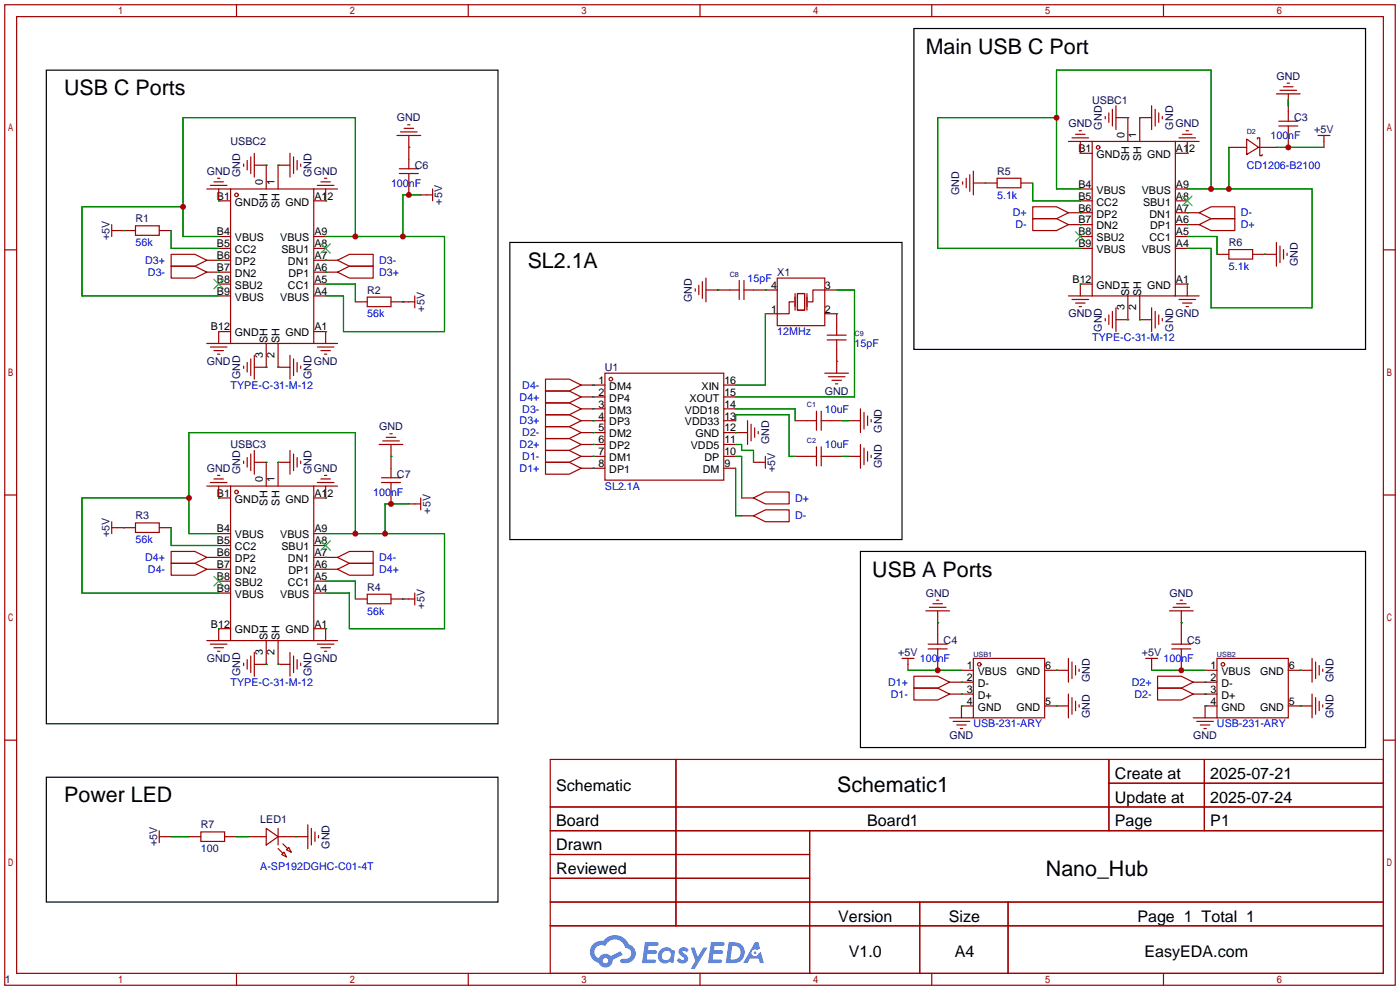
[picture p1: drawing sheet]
<svg xmlns="http://www.w3.org/2000/svg" width="299mm" height="212mm" viewBox="0 0 299 212" stroke-linecap="round" stroke-linejoin="round" font-family="sans-serif">
<g fill="none" stroke="#a10000" stroke-width=".25">
<path d="M1 1h297.2v209.6h-297.2zM3.6 3.6h292.1v204.4h-292.1zM50.5 1v2.6M100.1 1v2.6M149.6 1v2.6M199.1 1v2.6M248.7 1v2.6M1 53.4h2.6M295.7 53.4h2.5M1 105.8h2.6M295.7 105.8h2.5M1 158.2h2.6"/>
<path d="M295.7 158.2h2.5M117.6 162.3h178.1v45.7h-178.1zM117.6 172.5h178.1M117.6 177.5h178.1M144.5 162.3v35.6M173 177.5v30.5M237 162.3v15.2M237 167.4h58.7M257.4 162.3v15.2M117.6 182.6h55.4M117.6 192.8h178.1M117.6 187.7h55.4"/>
<path d="M117.6 197.9h178.1M196.6 192.8v15.2M215.4 192.8v15.2M50.5 208v2.6M100.1 208v2.6M149.6 208v2.6M199.1 208v2.6M248.7 208v2.6"/>
</g>
<g fill="#5487ff">
<path d="M145.3 202.7a1.3 1.3 0 0 1 1.9 .3l-.4 .6a.54 .54 0 0 0-.9-.2l.1 .2a1.34 1.34 0 0 1 .9 1.8 1.47 1.47 0 0 1-2.3-.1l.5-.6 .8 .5a.31 .31 0 0 0 .4-.3 .31 .31 0 0 0-.3-.4 1.12 1.12 0 0 1-.7-1.8z"/>
<path d="M147.6 202.5h.9l.6 2 1.2-2h.9l-2.7 4.6h-.9l1-1.7z"/>
<path d="M137.8 201.4h1.7a1.31 1.31 0 0 1 1.2 .2 .4 .4 0 0 1-.3 .5l-1.8 .1-.1 .9h1.6a.4 .4 0 0 1 .4 .4 .4 .4 0 0 1-.5 .4h-1.6l-.2 1.2h1.4a.46 .46 0 0 1 .5 0 .46 .46 0 0 1 .1 .5l-.4 .2h-2.6z"/>
<path d="M151.9 201.4h1.7a1.32 1.32 0 0 1 1.2 .2 .39 .39 0 0 1-.3 .5l-1.8 .1-.1 .9h1.6a.4 .4 0 0 1 .4 .4 .4 .4 0 0 1-.4 .4h-1.7l-.2 1.2h1.4a.46 .46 0 0 1 .5 0 .46 .46 0 0 1 .1 .5l-.4 .2h-2.6z"/>
<path d="M161.3 201.4h.8l.3 1.3-.6 .4a.75 .75 0 0 0-1.1 .3 .75 .75 0 0 0 .5 1 .75 .75 0 0 0 .9-.7l.5-.2 .6 2.3h-.8l-.3-.9h-1.8l-.5 .9h-1z"/>
<path d="M155.7 201.4l-.6 4.4h1.5a2.27 2.27 0 0 0 2.6-2.2 2.27 2.27 0 0 0-2.7-2.2zM156.5 202.1a1.5 1.5 0 0 1 1.8 1.6 1.5 1.5 0 0 1-1.9 1.4h-.3z"/>
<path d="M141.2 203a1.6 1.6 0 0 0-.3 2.3 1.6 1.6 0 0 0 2.3 .2l.7 .3 .3-2.4-.1-.3-.5-.1a1.58 1.58 0 0 0-2.4 0zM141.8 203.5a.98 .98 0 0 1 1.6 .4 .98 .98 0 0 1-1.1 1.3 .94 .94 0 0 1-.9-.7 .94 .94 0 0 1 .4-1z"/>
<path d="M126.8 201.8a2.37 2.37 0 0 0 1.1 4 1.54 1.54 0 0 0 1.8 1 1.54 1.54 0 0 0 1.2-1.6l2.2-1.1-.5-.8-2 1a1.57 1.57 0 0 0-2.7 .5 1.5 1.5 0 0 1-.7-2.1 1.5 1.5 0 0 1 2.2-.5 2.23 2.23 0 0 1 2.3-1.4 2.23 2.23 0 0 1 2 1.8 1.16 1.16 0 0 1 1.2 1.1 1.16 1.16 0 0 1-1.1 1.2h-.7a.47 .47 0 0 0-.5 .4 .47 .47 0 0 0 .4 .5 2.17 2.17 0 0 0 2.5-.9 2.17 2.17 0 0 0-.3-2.7l-.8-.4a3.2 3.2 0 0 0-5.5-.7l-1.1 .1zM128.8 205.3a.6 .6 0 0 1 1.2 0 .6 .6 0 0 1-1.2 0z"/>
<circle cx="161.4" cy="203.6" r=".28"/>
</g>
<g fill="none" stroke="#a10000" stroke-width=".25">
<path d="M273.6 19.3h3.5M274.3 18.5h2.1M275.1 17.8h.5M45 39.6h3.5M45.7 38.9h2.1M46.5 38.1h.5M52.1 35.1v.5M52.8 34.3v2M53.6 33.5v3.6M54.4 35.3h2.5v5.1M54.4 32.8v5M62 35.3h-2.6v5.1"/>
<path d="M62 32.8v5M62.7 33.5v3.6M63.5 34.3v2M64.3 35.1v.5M67.8 39.6h3.6M68.6 38.9h2M69.3 38.1h.5M84.8 29h5.1M85.3 37.1h4.1M85.3 36.1h4.1M85.6 28.2h3.6M86.4 27.4h2"/>
<path d="M87.1 26.7h.5M87.4 29v7.1M87.4 37.1v4.6M205.7 38.9v.5M206.5 38.1v2M207.3 37.3v3.6M208 39.1h5.1M208 36.6v5.1M213.1 38.1h5.1v2h-5.1zM218.2 39.1h2.5M228.3 30.2h5.1M229.1 29.5h3.6"/>
<path d="M229.9 28.7h2M230.6 27.9h.5M230.9 30.2v2.6h2.5M233.4 30.2h17.8v33h-17.8zM236.2 24.9v.5M237 24.1v2.1M237.7 23.4v3.5M238.5 25.1h2.5v5.1M238.5 22.6v5.1M246.1 25.1h-2.5v5.1M246.1 22.6v5.1M246.9 23.4v3.5"/>
<path d="M247.6 24.1v2.1M248.4 24.9v.5M251.2 30.2h5.1M252 29.5h3.5M252.7 28.7h2.1M253.5 27.9h.5M253.7 30.2v2.6h-2.5M262.6 31.5h3.8M266.4 29.7l2.6 1.8-2.6 1.5zM268.7 29.7v-.2h.5v3.8h.5v-.3M269 31.5h3.8M272.8 20.1h5.1"/>
<path d="M273.3 26.9h4.1M273.3 25.9h4.1M275.3 20.1v5.8M275.3 26.9v4.6M281.7 29h2.5M283 29v2.5M23.9 49.3h5.1M23.9 48v2.5M29 48.3h5v2h-5zM34 49.3h2.6M36.6 54.4h5.1l2.5 1.2-2.5 1.3h-5.1zM36.6 56.9h5.1l2.5 1.3-2.5 1.2h-5.1z"/>
<path d="M44.2 40.4h5.1M44.2 55.6h5.1M44.2 58.2h5.1M46.7 40.4v2.5h2.6M46.7 50.5h2.6M46.7 53.1h2.6M49.3 40.4h17.8v33h-17.8zM67.1 40.4h5M67.1 50.5h2.5M67.1 53.1h2.5M67.1 55.6h5M67.1 58.2h5"/>
<path d="M69.6 40.4v2.5h-2.5M72.1 58.2l2.6-1.3h5.1v2.5h-5.1zM72.1 55.6l2.6-1.2h5.1v2.5h-5.1zM89.9 41.7h2.6M92.5 40.4v2.5M150.9 59.4v5.1M158 59.9v4.1M159 59.9v4.1M166.1 59.4h10.2v10.2h-10.2zM220.7 44.2h5.1l2.5 1.3-2.5 1.2h-5.1zM220.7 46.7h5.1l2.5 1.3-2.5 1.3h-5.1zM228.3 45.5h5.1"/>
<path d="M228.3 48h5.1M230.9 40.4h2.5M230.9 42.9h2.5M230.9 50.5h2.5M230.9 53.1h2.5M251.2 40.4h2.5M251.2 42.9h2.5M251.2 45.5h5.1M251.2 48h5.1M251.2 50.5h2.5M251.2 53.1h2.5M256.3 48l2.5-1.3h5.1v2.6h-5.1z"/>
<path d="M256.3 45.5l2.5-1.3h5.1v2.5h-5.1zM260.1 54.4h2.5M262.6 53.3h5.1v2.1h-5.1zM267.7 54.4h5.1M272.8 51.8v5.1M273.6 52.6v3.5M274.3 53.3v2.1M275.1 54.1v.5M44.2 73.4h5.1M45 74.2h3.5M45.7 74.9h2.1M46.5 75.7h.5"/>
<path d="M46.7 60.7h2.6M46.7 63.2h2.6M49.3 70.9h-2.6v2.5M52.1 78.2v.5M52.8 77.5v2M53.6 76.7v3.6M54.4 75.9v5.1M56.9 73.4v5.1h-2.5M59.4 73.4v5.1h2.6M62 75.9v5.1M62.7 76.7v3.6M63.5 77.5v2"/>
<path d="M64.3 78.2v.5M67.1 60.7h2.5M67.1 63.2h2.5M67.1 70.9h2.5v2.5M67.1 73.4h5M67.8 74.2h3.6M68.6 74.9h2M69.3 75.7h.5M75.9 64.5h2.6M78.5 63.5h5.1v2h-5.1zM83.6 64.5h5M88.6 63.2v2.6"/>
<path d="M129.3 79.8h25.4v22.8h-25.4zM148.6 61.7v.5M149.4 61v2M150.1 60.2v3.6M150.9 62h7.1M159 62h7.1M169.7 64.5h-1v2.6h-5.1M169.9 62.7v3.6M170.4 62.7h1.6v3.6h-1.6zM172.5 62.7v3.6M176.3 67.1h2.5v4.5M176.3 79.8h5.1"/>
<path d="M176.8 72.6h4M176.8 71.6h4M178.8 62h-5.1v2.5h-1M178.8 72.6v7.2M228.3 63.2h5.1M229.1 64h3.6M229.9 64.8h2M230.6 65.5h.5M233.4 60.7h-2.5v2.5M236.2 68.1v.5M237 67.3v2M237.7 66.5v3.6"/>
<path d="M238.5 65.8v5.1M241 63.2v5.1h-2.5M243.6 63.2v5.1h2.5M246.1 65.8v5.1M246.9 66.5v3.6M247.6 67.3v2M248.4 68.1v.5M251.2 60.7h2.5v2.5M251.2 63.2h5.1M252 64h3.5M252.7 64.8h2.1M253.5 65.5h.5"/>
<path d="M52.1 98.6v.5M52.8 97.8v2M53.6 97v3.6M54.4 98.8h2.5v5.1M54.4 96.3v5M62 98.8h-2.6v5.1M62 96.3v5M62.7 97v3.6M63.5 97.8v2M64.3 98.6v.5M81 95h5.1M81.8 94.2h3.5"/>
<path d="M82.5 93.5h2.1M83.3 92.7h.5M83.6 95v7.1M116.6 98.8h5.1l2.5 1.3-2.5 1.2h-5.1zM116.6 96.3h5.1l2.5 1.2-2.5 1.3h-5.1zM116.6 93.7h5.1l2.5 1.3-2.5 1.3h-5.1zM116.6 91.2h5.1l2.5 1.3-2.5 1.2h-5.1zM116.6 83.6h5.1l2.5 1.2-2.5 1.3h-5.1zM116.6 81h5.1l2.5 1.3-2.5 1.3h-5.1zM116.6 88.6h5.1l2.5 1.3-2.5 1.3h-5.1zM116.6 86.1h5.1l2.5 1.3-2.5 1.2h-5.1zM124.2 82.3h5.1"/>
<path d="M124.2 84.8h5.1M124.2 87.4h5.1M124.2 89.9h5.1M124.2 92.5h5.1M124.2 95h5.1M124.2 97.5h5.1M154.7 82.3h2.5M154.7 84.8h2.5M154.7 87.4h2.5M154.7 89.9h2.5M154.7 92.5h5.1M154.7 95h2.5"/>
<path d="M154.7 97.5h2.5M159.8 89.9v5.1M160.5 90.7v3.5M161 98.8h2.6M161.3 91.4v2.1M162.1 92.2v.5M163.6 97.5v2.6M169.9 89.9h4.6M169.9 97.5h4.6M174.5 87.9v4M174.5 95.5v4.1M175.5 89.9h4.6"/>
<path d="M175.5 97.5h4.6M175.5 87.9v4M175.5 95.5v4.1M177 80.5h3.6M177.8 81.3h2M178.6 82h.5M181.4 89.9h2.5M181.4 97.5h2.5M183.9 87.4v5.1M183.9 95v5.1M184.7 88.1v3.6M184.7 95.8v3.5"/>
<path d="M185.4 88.9v2M185.4 96.5v2.1M186.2 89.7v.5M186.2 97.3v.5M23.9 112.8h5.1M23.9 111.5v2.5M29 111.8h5v2h-5zM34 112.8h2.6M36.6 117.9h5.1l2.5 1.2-2.5 1.3h-5.1zM44.2 119.1h5.1M44.2 103.9h5.1M45 103.1h3.5"/>
<path d="M45.7 102.4h2.1M46.5 101.6h.5M46.7 103.9v2.5h2.6M46.7 114h2.6M46.7 116.6h2.6M49.3 103.9h17.8v33h-17.8zM67.1 114h2.5M67.1 116.6h2.5M67.1 119.1h5M67.1 103.9h5M67.8 103.1h3.6M68.6 102.4h2"/>
<path d="M69.3 101.6h.5M69.6 103.9v2.5h-2.5M72.1 119.1l2.6-1.2h5.1v2.5h-5.1zM81.5 103.1h4.1M81.5 102.1h4.1M83.6 103.1v4.6M87.4 107.7h2.5M89.9 106.4v2.6M124.2 100.1h5.1M154.7 100.1h2.5M158.5 106.4h2.5M158.5 110.2h2.5"/>
<path d="M161 110.2l2.6-1.2h5.1v2.5h-5.1zM161 106.4l2.6-1.2h5.1v2.5h-5.1zM36.6 120.4h5.1l2.5 1.3-2.5 1.2h-5.1zM44.2 121.7h5.1M44.2 136.9h5.1M45 137.7h3.5M45.7 138.4h2.1M46.5 139.2h.5M46.7 124.2h2.6M46.7 126.7h2.6M49.3 134.4h-2.6v2.5M54.4 139.4v5.1"/>
<path d="M56.9 136.9v5.1h-2.5M59.4 136.9v5.1h2.6M62 139.4v5.1M67.1 121.7h5M67.1 124.2h2.5M67.1 126.7h2.5M67.1 134.4h2.5v2.5M67.1 136.9h5M67.8 137.7h3.6M68.6 138.4h2M69.3 139.2h.5M72.1 121.7l2.6-1.3h5.1v2.5h-5.1z"/>
<path d="M75.9 128h2.6M78.5 127h5.1v2h-5.1zM83.6 128h5M88.6 126.7v2.6M197.9 130.6h5M198.4 137.7h4M198.4 138.7h4M198.6 129.8h3.6M199.4 129h2M200.2 128.3h.5M200.4 130.6v7.1M200.4 138.7v4.6"/>
<path d="M249.9 130.6h5.1M250.4 137.7h4.1M250.4 138.7h4.1M250.7 129.8h3.6M251.5 129h2M252.2 128.3h.5M252.5 130.6v7.1M252.5 138.7v4.6M52.1 141.7v.5M52.8 141v2M53.6 140.2v3.6M62.7 140.2v3.6"/>
<path d="M63.5 141v2M64.3 141.7v.5M192.8 140.7h2.5M194.1 140.7v2.6M195.3 144.5h5.1l2.5 1.3-2.5 1.3h-5.1zM195.3 147.1h5.1l2.5 1.2-2.5 1.3h-5.1zM202.9 145.8h5.1M202.9 148.3h5.1M202.9 153.4h5.1M203.7 154.2h3.6M204.5 154.9h2M205.2 155.7h.5"/>
<path d="M205.5 143.3h2.5M208 140.7h15.3v12.7h-15.3zM208 150.9h-2.5v2.5M223.3 143.3h5M223.3 150.9h5M228.3 140.7v5.1M228.3 148.3v5.1M229.1 141.5v3.5M229.1 149.1v3.6M229.9 142.2v2.1M229.9 149.9v2M230.6 143v.5"/>
<path d="M230.6 150.6v.5M244.9 140.7h2.5M246.1 140.7v2.6M247.4 144.5h5.1l2.5 1.3-2.5 1.3h-5.1zM247.4 147.1h5.1l2.5 1.2-2.5 1.3h-5.1zM255 145.8h5.1M255 148.3h5.1M255 153.4h5.1M255.8 154.2h3.5M256.5 154.9h2.1M257.3 155.7h.5M257.6 143.3h2.5"/>
<path d="M260.1 140.7h15.2v12.7h-15.2zM260.1 150.9h-2.5v2.5M275.3 143.3h5.1M275.3 150.9h5.1M280.4 140.7v5.1M280.4 148.3v5.1M281.2 141.5v3.5M281.2 149.1v3.6M281.9 142.2v2.1M281.9 149.9v2M282.7 143v.5M282.7 150.6v.5"/>
<path d="M34 178.8h2.6M34 177.5v2.6M40.4 178.8h2.5M42.9 177.8h5.1v2h-5.1zM48 178.8h2.5M53.1 178.8h3.8M56.9 177l2.5 1.8-2.5 1.8zM59.4 177v3.6M59.4 178.8h6.4M65.8 176.3v5.1M66.5 177v3.6M67.3 177.8v2"/>
<path d="M68.1 178.6v.5M59.4 181.4l1.1 1M60.2 182.6l.5-.5 .5 1zM60.5 180.3l1 1.1M61.2 181.6l.5-.5 .5 1z"/>
<circle cx="234.7" cy="31.5" r=".38"/>
<circle cx="50.5" cy="41.7" r=".38"/>
<circle cx="130.6" cy="81" r=".38"/>
<circle cx="50.5" cy="105.2" r=".38"/>
<circle cx="209.3" cy="142" r=".38"/>
<circle cx="261.4" cy="142" r=".38"/>
</g>
<path d="M45.7 59.7l2.1 2M47.8 59.7l-2.1 2M68.6 52.1l2 2M70.6 52.1l-2 2M229.9 49.5l2 2.1M231.9 49.5l-2 2.1M252.7 41.9l2.1 2M254.8 41.9l-2.1 2M68.6 115.6l2 2M70.6 115.6l-2 2M45.7 123.2l2.1 2M47.8 123.2l-2.1 2" fill="none" stroke="#3c3" stroke-width=".25"/>
<g fill="none" stroke="#008700" stroke-width=".25">
<path d="M56.9 35.3h.1M59.4 35.3h.1M87.4 31.5h.1M210.6 39.1h.1M220.7 39.1v3.8h10.2M225.8 25.1h-25.4v28h30.5M230.9 32.8h.1M241 25.1h.1M243.6 25.1h.1M253.7 32.8h.1M262.6 31.5v8.9M272.8 31.5h10.2"/>
<path d="M275.3 21.3v1.3M26.4 49.3h.1M36.6 49.3v3.8h10.1M39.1 44.2h-21.6v19h29.2M46.7 55.6h.1M46.7 58.2h.1M46.7 42.9h.1M46.7 50.5h-7.6v-25.4h36.8v25.4M69.6 58.2h.1M69.6 55.6h.1M69.6 42.9h.1M69.6 50.5h25.4v20.4h-21.6v-7.7h-3.8"/>
<path d="M89.9 41.7h-3.8v8.8M230.9 45.5h.1M230.9 48h.1M230.9 40.4h-5.1v-25.4h33v25.4M253.7 48h.1M253.7 45.5h.1M253.7 40.4h26.7v25.4h-21.6v-12.7h-5.1M253.7 50.5h6.4v3.9M270.3 54.4h.1M46.7 70.9h.1M56.9 78.5h.1M59.4 78.5h.1"/>
<path d="M69.6 70.9h.1M69.6 60.7h6.3v3.8M86.1 64.5h.1M153.4 62h.1M163.6 62h.1M163.6 67.1v15.2h-6.4M178.8 67.1h.1M178.8 77.2h.1M178.8 62h3.8v22.8h-25.4M230.9 60.7h.1M241 68.3h.1M243.6 68.3h.1"/>
<path d="M253.7 60.7h.1M56.9 98.8h.1M59.4 98.8h.1M83.6 97.5h.1M126.7 97.5h.1M126.7 95h.1M126.7 92.5h.1M126.7 84.8h.1M126.7 82.3h.1M126.7 87.4h.1M126.7 89.9h.1M157.2 92.5h.1"/>
<path d="M157.2 89.9v-1.3h11.5v8.9h1.2M157.2 95h1.3v1.3h2.5v2.5M157.2 97.5h1.3v8.9M157.2 87.4h12.7v2.5M180.1 97.5h1.3M180.1 89.9h1.3M26.4 112.8h.1M36.6 112.8v3.8h10.1M40.4 106.4h-22.9v20.3h29.2M46.7 119.1h.1M46.7 106.4h.1M46.7 114h-6.3v-21.5h35.5v21.5"/>
<path d="M69.6 119.1h.1M69.6 106.4h.1M69.6 114h25.4v20.4h-20.3v-7.7h-5.1M87.4 107.7h-5.1v6.3M126.7 100.1h.1M157.2 100.1v10.1h1.3M46.7 121.7h.1M46.7 134.4h.1M69.6 121.7h.1M69.6 134.4h.1M69.6 124.2h6.3v3.8M86.1 128h.1"/>
<path d="M200.4 133.1h.1M252.5 133.1h.1M56.9 142h.1M59.4 142h.1M194.1 143.3h11.4M205.5 145.8h.1M205.5 148.3h.1M205.5 150.9h.1M225.8 150.9h.1M225.8 143.3h.1M246.1 143.3h11.5M257.6 145.8h.1"/>
<path d="M257.6 148.3h.1M257.6 150.9h.1M277.9 150.9h.1M277.9 143.3h.1M36.6 178.8h3.8M50.5 178.8h2.6M63.2 178.8h.1"/>
</g>
<path d="M9.9 15h96.5v139.7h-96.5zM195.3 6.1h96.5v68.6h-96.5zM109 51.8h83.8v63.5h-83.8zM183.9 117.9h107.9v41.9h-107.9zM9.9 166.1h96.5v26.7h-96.5z" fill="none" stroke="#000" stroke-width=".25"/>
<g fill="#c00">
<circle cx="275.3" cy="31.5" r=".63"/>
<circle cx="258.8" cy="40.4" r=".63"/>
<circle cx="225.8" cy="25.1" r=".63"/>
<circle cx="262.6" cy="40.4" r=".63"/>
<circle cx="200.4" cy="143.3" r=".63"/>
<circle cx="252.5" cy="143.3" r=".63"/>
<circle cx="75.9" cy="50.5" r=".63"/>
<circle cx="39.1" cy="44.2" r=".63"/>
<circle cx="86.1" cy="50.5" r=".63"/>
<circle cx="87.4" cy="41.7" r=".63"/>
<circle cx="75.9" cy="114" r=".63"/>
<circle cx="40.4" cy="106.4" r=".63"/>
<circle cx="82.3" cy="114" r=".63"/>
<circle cx="83.6" cy="107.7" r=".63"/>
</g>
<g font-size="4.6">
<text x="197.9" y="11.5">Main USB C Port</text>
<text x="13.7" y="20.4">USB C Ports</text>
<text x="112.8" y="57.2">SL2.1A</text>
<text x="186.4" y="123.2">USB A Ports</text>
<text x="13.7" y="171.5">Power LED</text>
<text x="178.9" y="169.3">Schematic1</text>
<text x="223.5" y="187.1">Nano_Hub</text>
</g>
<g font-size="3.4">
<text x="238.3" y="166.5">Create at</text>
<text x="258.7" y="166.5">2025-07-21</text>
<text x="118.9" y="169">Schematic</text>
<text x="238.3" y="171.6">Update at</text>
<text x="258.7" y="171.6">2025-07-24</text>
<text x="118.9" y="176.6">Board</text>
<text x="185.3" y="176.6">Board1</text>
<text x="238.3" y="176.6">Page</text>
<text x="258.7" y="176.6">P1</text>
<text x="118.9" y="181.7">Drawn</text>
<text x="118.9" y="186.8">Reviewed</text>
<text x="179.1" y="197">Version</text>
<text x="202.8" y="197">Size</text>
<text x="243.1" y="197">Page 1 Total 1</text>
<text x="181.4" y="204.6">V1.0</text>
<text x="204" y="204.6">A4</text>
<text x="244.6" y="204.6">EasyEDA.com</text>
</g>
<g font-size="2.3" fill="#000080">
<text x="272.8" y="17">GND</text>
<text x="233.4" y="22.1">USBC1</text>
<text x="84.8" y="25.9">GND</text>
<text x="228.3" y="27.2">GND</text>
<text x="235.5" y="27.7" transform="rotate(-90 235.5 27.7)">GND</text>
<text x="250.7" y="27.7" transform="rotate(-90 250.7 27.7)">GND</text>
<text x="251.2" y="27.2">GND</text>
<text x="276.6" y="25.9">C3</text>
<text x="280.9" y="28.5">+5V</text>
<text x="49.3" y="31">USBC2</text>
<text x="44.2" y="37.4">GND</text>
<text x="51.3" y="37.8" transform="rotate(-90 51.3 37.8)">GND</text>
<text x="66.6" y="37.8" transform="rotate(-90 66.6 37.8)">GND</text>
<text x="67.1" y="37.4">GND</text>
<text x="88.6" y="36.1">C6</text>
<text x="205" y="41.7" transform="rotate(-90 205 41.7)">GND</text>
<text x="213.1" y="37.4">R5</text>
<text x="29" y="47.5">R1</text>
<text x="94.5" y="43.7" transform="rotate(-90 94.5 43.7)">+5V</text>
<text x="23.4" y="51.3" transform="rotate(-90 23.4 51.3)">+5V</text>
<text x="262.6" y="52.6">R6</text>
<text x="166.1" y="59">X1</text>
<text x="277.4" y="56.9" transform="rotate(-90 277.4 56.9)">GND</text>
<text x="78.5" y="62.8">R2</text>
<text x="147.9" y="64.5" transform="rotate(-90 147.9 64.5)">GND</text>
<text x="90.7" y="66.6" transform="rotate(-90 90.7 66.6)">+5V</text>
<text x="228.3" y="67.8">GND</text>
<text x="235.5" y="70.9" transform="rotate(-90 235.5 70.9)">GND</text>
<text x="250.7" y="70.9" transform="rotate(-90 250.7 70.9)">GND</text>
<text x="251.2" y="67.8">GND</text>
<text x="44.2" y="78">GND</text>
<text x="51.3" y="81" transform="rotate(-90 51.3 81)">GND</text>
<text x="66.6" y="81" transform="rotate(-90 66.6 81)">GND</text>
<text x="67.1" y="78">GND</text>
<text x="129.3" y="79.3">U1</text>
<text x="176.3" y="84.4">GND</text>
<text x="49.3" y="95.8">USBC3</text>
<text x="81" y="92">GND</text>
<text x="164.4" y="95" transform="rotate(-90 164.4 95)">GND</text>
<text x="188.5" y="92.5" transform="rotate(-90 188.5 92.5)">GND</text>
<text x="44.2" y="100.9">GND</text>
<text x="51.3" y="101.3" transform="rotate(-90 51.3 101.3)">GND</text>
<text x="66.6" y="101.3" transform="rotate(-90 66.6 101.3)">GND</text>
<text x="67.1" y="100.9">GND</text>
<text x="165.6" y="100.9" transform="rotate(-90 165.6 100.9)">+5V</text>
<text x="188.5" y="100.1" transform="rotate(-90 188.5 100.1)">GND</text>
<text x="84.8" y="102.1">C7</text>
<text x="29" y="111">R3</text>
<text x="92" y="109.8" transform="rotate(-90 92 109.8)">+5V</text>
<text x="23.4" y="114.8" transform="rotate(-90 23.4 114.8)">+5V</text>
<text x="78.5" y="126.3">R4</text>
<text x="90.7" y="130.1" transform="rotate(-90 90.7 130.1)">+5V</text>
<text x="197.9" y="127.5">GND</text>
<text x="249.9" y="127.5">GND</text>
<text x="201.7" y="137.7">C4</text>
<text x="253.7" y="137.7">C5</text>
<text x="44.2" y="141.5">GND</text>
<text x="67.1" y="141.5">GND</text>
<text x="192" y="140.2">+5V</text>
<text x="244.1" y="140.2">+5V</text>
<text x="51.3" y="144.5" transform="rotate(-90 51.3 144.5)">GND</text>
<text x="66.6" y="144.5" transform="rotate(-90 66.6 144.5)">GND</text>
<text x="232.9" y="145.8" transform="rotate(-90 232.9 145.8)">GND</text>
<text x="285" y="145.8" transform="rotate(-90 285 145.8)">GND</text>
<text x="232.9" y="153.4" transform="rotate(-90 232.9 153.4)">GND</text>
<text x="285" y="153.4" transform="rotate(-90 285 153.4)">GND</text>
<text x="202.9" y="158">GND</text>
<text x="255" y="158">GND</text>
<text x="42.9" y="177.1">R7</text>
<text x="55.6" y="175.8">LED1</text>
<text x="33.6" y="180.9" transform="rotate(-90 33.6 180.9)">+5V</text>
<text x="70.4" y="181.4" transform="rotate(-90 70.4 181.4)">GND</text>
<text x="1" y="210.1">1</text>
</g>
<g font-size="2.3">
<text x="240.3" y="29.4" transform="rotate(-90 240.3 29.4)">0</text>
<text x="242.9" y="29.4" transform="rotate(-90 242.9 29.4)">1</text>
<text x="230.5" y="32.5">B1</text>
<text x="234.4" y="33.8">GND</text>
<text x="241.3" y="34.4" transform="rotate(-90 241.3 34.4)">SH</text>
<text x="243.9" y="34.4" transform="rotate(-90 243.9 34.4)">SH</text>
<text x="245.2" y="33.8">GND</text>
<text x="251.3" y="32.5">A12</text>
<text x="56.2" y="39.6" transform="rotate(-90 56.2 39.6)">0</text>
<text x="58.7" y="39.6" transform="rotate(-90 58.7 39.6)">1</text>
<text x="230.5" y="40.1">B4</text>
<text x="234.4" y="41.4">VBUS</text>
<text x="244" y="41.4">VBUS</text>
<text x="251.3" y="40.1">A9</text>
<text x="46.4" y="42.7">B1</text>
<text x="50.2" y="43.9">GND</text>
<text x="57.2" y="44.6" transform="rotate(-90 57.2 44.6)">SH</text>
<text x="59.7" y="44.6" transform="rotate(-90 59.7 44.6)">SH</text>
<text x="61" y="43.9">GND</text>
<text x="67.2" y="42.7">A12</text>
<text x="230.5" y="42.7">B5</text>
<text x="230.5" y="45.2">B6</text>
<text x="230.5" y="47.8">B7</text>
<text x="234.4" y="43.9">CC2</text>
<text x="234.4" y="46.5">DP2</text>
<text x="244.3" y="43.9">SBU1</text>
<text x="245.7" y="46.5">DN1</text>
<text x="251.3" y="47.8">A6</text>
<text x="251.3" y="45.2">A7</text>
<text x="251.3" y="42.7">A8</text>
<text x="46.4" y="50.3">B4</text>
<text x="46.4" y="52.8">B5</text>
<text x="50.2" y="51.6">VBUS</text>
<text x="59.9" y="51.6">VBUS</text>
<text x="67.2" y="52.8">A8</text>
<text x="67.2" y="50.3">A9</text>
<text x="230.5" y="50.3">B8</text>
<text x="230.5" y="52.8">B9</text>
<text x="234.4" y="49">DN2</text>
<text x="234.4" y="51.6">SBU2</text>
<text x="245.7" y="51.6">CC1</text>
<text x="245.8" y="49">DP1</text>
<text x="251.3" y="52.8">A4</text>
<text x="251.3" y="50.3">A5</text>
<text x="46.4" y="55.4">B6</text>
<text x="46.4" y="57.9">B7</text>
<text x="50.2" y="54.1">CC2</text>
<text x="50.2" y="56.6">DP2</text>
<text x="50.2" y="59.2">DN2</text>
<text x="60.1" y="54.1">SBU1</text>
<text x="61.5" y="56.6">DN1</text>
<text x="61.7" y="59.2">DP1</text>
<text x="67.2" y="57.9">A6</text>
<text x="67.2" y="55.4">A7</text>
<text x="234.4" y="54.1">VBUS</text>
<text x="244" y="54.1">VBUS</text>
<text x="46.4" y="60.5">B8</text>
<text x="46.4" y="63">B9</text>
<text x="50.2" y="61.7">SBU2</text>
<text x="50.2" y="64.3">VBUS</text>
<text x="59.9" y="64.3">VBUS</text>
<text x="61.5" y="61.7">CC1</text>
<text x="67.2" y="63">A4</text>
<text x="67.2" y="60.5">A5</text>
<text x="164.8" y="61.7">4</text>
<text x="176.3" y="61.7">3</text>
<text x="229.2" y="60.5">B12</text>
<text x="234.4" y="61.7">GND</text>
<text x="241.3" y="63.2" transform="rotate(-90 241.3 63.2)">SH</text>
<text x="243.9" y="63.2" transform="rotate(-90 243.9 63.2)">SH</text>
<text x="245.2" y="61.7">GND</text>
<text x="251.3" y="60.5">A1</text>
<text x="45.1" y="70.6">B12</text>
<text x="50.2" y="71.9">GND</text>
<text x="61" y="71.9">GND</text>
<text x="67.2" y="70.6">A1</text>
<text x="164.8" y="66.8">1</text>
<text x="176.3" y="66.8">2</text>
<text x="240.3" y="66.3" transform="rotate(-90 240.3 66.3)">3</text>
<text x="242.9" y="66.3" transform="rotate(-90 242.9 66.3)">2</text>
<text x="56.2" y="76.4" transform="rotate(-90 56.2 76.4)">3</text>
<text x="57.2" y="73.4" transform="rotate(-90 57.2 73.4)">SH</text>
<text x="58.7" y="76.4" transform="rotate(-90 58.7 76.4)">2</text>
<text x="59.7" y="73.4" transform="rotate(-90 59.7 73.4)">SH</text>
<text x="127.9" y="82">1</text>
<text x="130.2" y="83.3">DM4</text>
<text x="149.9" y="83.3">XIN</text>
<text x="154.8" y="82">16</text>
<text x="127.9" y="84.6">2</text>
<text x="127.9" y="87.1">3</text>
<text x="127.9" y="89.7">4</text>
<text x="130.2" y="85.9">DP4</text>
<text x="130.2" y="88.4">DM3</text>
<text x="146.4" y="88.4">VDD18</text>
<text x="147.4" y="85.9">XOUT</text>
<text x="154.8" y="89.7">13</text>
<text x="154.8" y="87.1">14</text>
<text x="154.8" y="84.6">15</text>
<text x="127.9" y="92.2">5</text>
<text x="127.9" y="94.7">6</text>
<text x="130.2" y="90.9">DP3</text>
<text x="130.2" y="93.5">DM2</text>
<text x="146.4" y="90.9">VDD33</text>
<text x="148.7" y="93.5">GND</text>
<text x="154.8" y="94.7">11</text>
<text x="154.8" y="92.2">12</text>
<text x="127.9" y="97.3">7</text>
<text x="127.9" y="99.8">8</text>
<text x="130.2" y="96">DP2</text>
<text x="130.2" y="98.6">DM1</text>
<text x="130.2" y="101.1">DP1</text>
<text x="147.6" y="96">VDD5</text>
<text x="150.2" y="101.1">DM</text>
<text x="150.6" y="98.6">DP</text>
<text x="154.8" y="99.8">9</text>
<text x="154.8" y="97.3">10</text>
<text x="46.4" y="106.2">B1</text>
<text x="50.2" y="107.4">GND</text>
<text x="56.2" y="103.1" transform="rotate(-90 56.2 103.1)">0</text>
<text x="58.7" y="103.1" transform="rotate(-90 58.7 103.1)">1</text>
<text x="61" y="107.4">GND</text>
<text x="67.2" y="106.2">A12</text>
<text x="46.4" y="113.8">B4</text>
<text x="57.2" y="108.1" transform="rotate(-90 57.2 108.1)">SH</text>
<text x="59.7" y="108.1" transform="rotate(-90 59.7 108.1)">SH</text>
<text x="67.2" y="113.8">A9</text>
<text x="46.4" y="116.3">B5</text>
<text x="46.4" y="118.9">B6</text>
<text x="50.2" y="115.1">VBUS</text>
<text x="50.2" y="117.6">CC2</text>
<text x="59.9" y="115.1">VBUS</text>
<text x="60.1" y="117.6">SBU1</text>
<text x="67.2" y="118.9">A7</text>
<text x="67.2" y="116.3">A8</text>
<text x="46.4" y="121.4">B7</text>
<text x="46.4" y="124">B8</text>
<text x="50.2" y="120.1">DP2</text>
<text x="50.2" y="122.7">DN2</text>
<text x="50.2" y="125.2">SBU2</text>
<text x="61.5" y="125.2">CC1</text>
<text x="61.5" y="120.1">DN1</text>
<text x="61.7" y="122.7">DP1</text>
<text x="67.2" y="124">A5</text>
<text x="67.2" y="121.4">A6</text>
<text x="46.4" y="126.5">B9</text>
<text x="50.2" y="127.8">VBUS</text>
<text x="59.9" y="127.8">VBUS</text>
<text x="67.2" y="126.5">A4</text>
<text x="45.1" y="134.1">B12</text>
<text x="50.2" y="135.4">GND</text>
<text x="57.2" y="136.9" transform="rotate(-90 57.2 136.9)">SH</text>
<text x="59.7" y="136.9" transform="rotate(-90 59.7 136.9)">SH</text>
<text x="61" y="135.4">GND</text>
<text x="67.2" y="134.1">A1</text>
<text x="56.2" y="139.9" transform="rotate(-90 56.2 139.9)">3</text>
<text x="58.7" y="139.9" transform="rotate(-90 58.7 139.9)">2</text>
<text x="206.6" y="143">1</text>
<text x="223.4" y="143">6</text>
<text x="258.7" y="143">1</text>
<text x="275.5" y="143">6</text>
<text x="206.6" y="145.5">2</text>
<text x="206.6" y="148.1">3</text>
<text x="209" y="144.3">VBUS</text>
<text x="209" y="146.8">D-</text>
<text x="209" y="149.4">D+</text>
<text x="217.2" y="144.3">GND</text>
<text x="258.7" y="145.5">2</text>
<text x="258.7" y="148.1">3</text>
<text x="261" y="144.3">VBUS</text>
<text x="261" y="146.8">D-</text>
<text x="261" y="149.4">D+</text>
<text x="269.3" y="144.3">GND</text>
<text x="206.6" y="150.6">4</text>
<text x="209" y="151.9">GND</text>
<text x="217.2" y="151.9">GND</text>
<text x="223.4" y="150.6">5</text>
<text x="258.7" y="150.6">4</text>
<text x="261" y="151.9">GND</text>
<text x="269.3" y="151.9">GND</text>
<text x="275.5" y="150.6">5</text>
</g>
<g font-size="2.3" fill="#00f">
<text x="271.5" y="29.7">100nF</text>
<text x="83.6" y="39.9">100nF</text>
<text x="266.4" y="36.1">CD1206-B2100</text>
<text x="213.1" y="42.4">5.1k</text>
<text x="216.5" y="46.3">D+</text>
<text x="265.2" y="46.3">D-</text>
<text x="29" y="52.6">56k</text>
<text x="217" y="48.8">D-</text>
<text x="265.2" y="48.8">D+</text>
<text x="31" y="56.4">D3+</text>
<text x="31.6" y="59">D3-</text>
<text x="81" y="59">D3+</text>
<text x="81" y="56.4">D3-</text>
<text x="262.6" y="57.7">5.1k</text>
<text x="159.8" y="60.2">15pF</text>
<text x="78.5" y="67.8">56k</text>
<text x="166.1" y="71.7">12MHz</text>
<text x="182.6" y="74.2">15pF</text>
<text x="233.4" y="72.9">TYPE-C-31-M-12</text>
<text x="49.3" y="83.1">TYPE-C-31-M-12</text>
<text x="111.6" y="83.1">D4-</text>
<text x="111.1" y="85.6">D4+</text>
<text x="111.6" y="88.2">D3-</text>
<text x="176.3" y="88.2">10uF</text>
<text x="111.1" y="95.8">D2+</text>
<text x="111.1" y="90.7">D3+</text>
<text x="111.6" y="93.2">D2-</text>
<text x="176.3" y="95.8">10uF</text>
<text x="111.1" y="100.9">D1+</text>
<text x="111.6" y="98.3">D1-</text>
<text x="79.8" y="105.9">100nF</text>
<text x="129.3" y="104.7">SL2.1A</text>
<text x="169.9" y="107.2">D+</text>
<text x="169.9" y="111">D-</text>
<text x="29" y="116.1">56k</text>
<text x="31" y="119.9">D4+</text>
<text x="81" y="119.9">D4-</text>
<text x="31.6" y="122.5">D4-</text>
<text x="81" y="122.5">D4+</text>
<text x="78.5" y="131.3">56k</text>
<text x="196.6" y="141.5">100nF</text>
<text x="248.7" y="141.5">100nF</text>
<text x="49.3" y="146.6">TYPE-C-31-M-12</text>
<text x="189.8" y="146.6">D1+</text>
<text x="190.4" y="149.1">D1-</text>
<text x="241.9" y="146.6">D2+</text>
<text x="242.4" y="149.1">D2-</text>
<text x="208" y="155.5">USB-231-ARY</text>
<text x="260.1" y="155.5">USB-231-ARY</text>
<text x="42.9" y="182.1">100</text>
<text x="55.6" y="186">A-SP192DGHC-C01-4T</text>
</g>
<g font-size="1.5" fill="#000080">
<text x="266.4" y="28.6">D2</text>
<text x="156" y="59.1">C8</text>
<text x="182.6" y="71.8">C9</text>
<text x="172.5" y="87.1">C1</text>
<text x="172.5" y="94.7">C2</text>
<text x="208" y="140.4">USB1</text>
<text x="260.1" y="140.4">USB2</text>
</g>
</svg>
